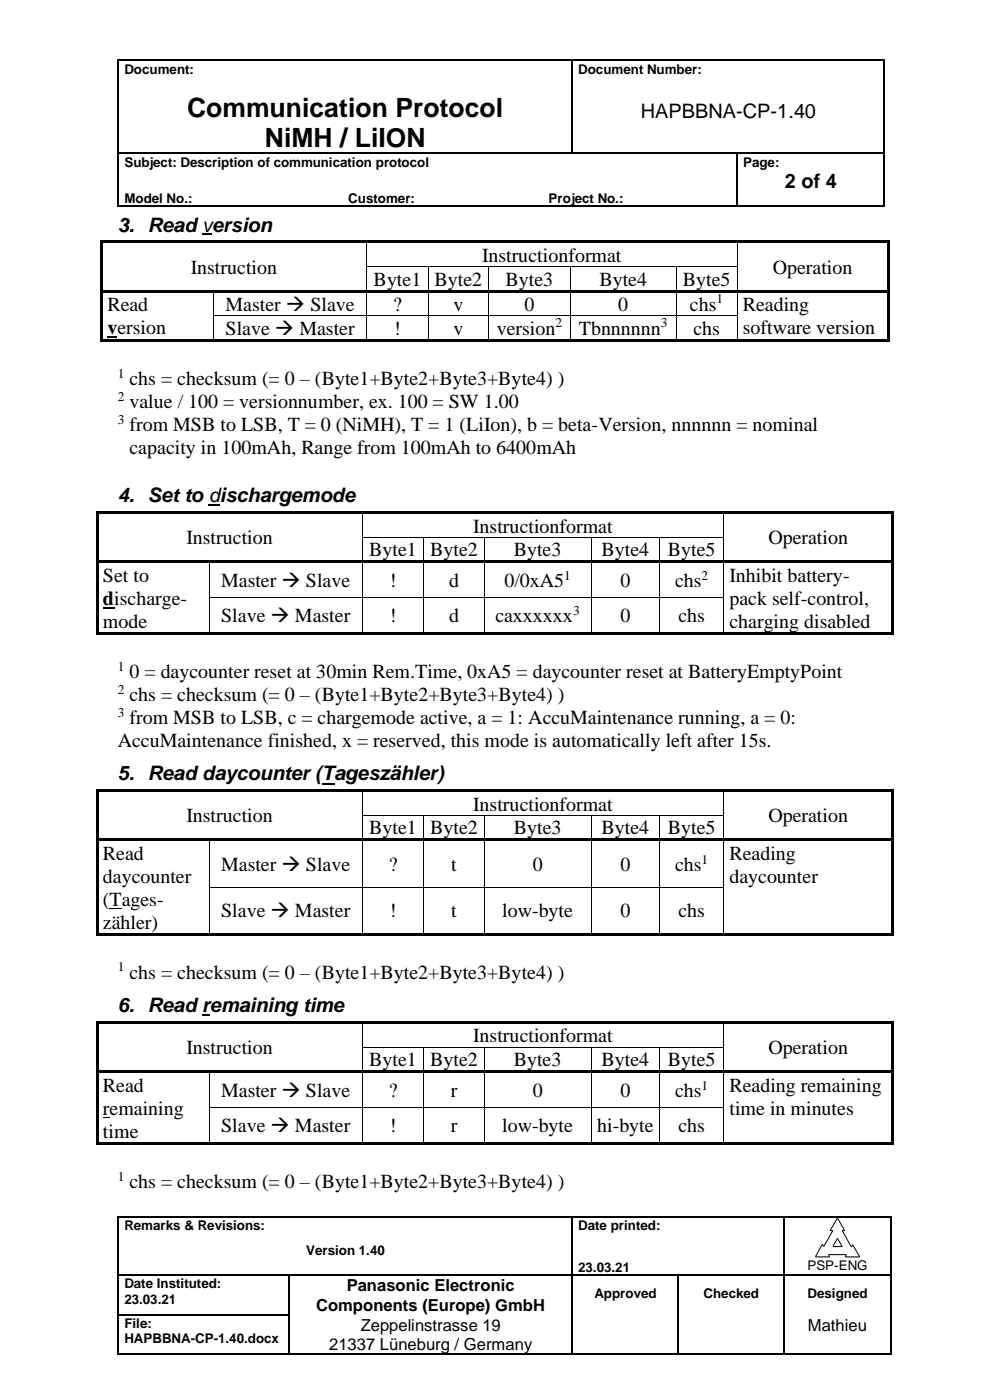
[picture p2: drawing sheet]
<svg xmlns="http://www.w3.org/2000/svg" width="210mm" height="297mm" viewBox="0 0 210 297" stroke-linecap="round" stroke-linejoin="round" font-family="sans-serif">
<g fill="#000">
<path d="M25 12.7h.2v.3h-.2z" fill-rule="evenodd"/>
<path d="M25 12.7h.2v.3h-.2z" fill-rule="evenodd"/>
<path d="M121.3 12.7h.2v.3h-.2z" fill-rule="evenodd"/>
<path d="M187.5 12.7h.2v.3h-.2z" fill-rule="evenodd"/>
<path d="M187.5 12.7h.2v.3h-.2z" fill-rule="evenodd"/>
<path d="M25 32.4h.2v.3h-.2z" fill-rule="evenodd"/>
<path d="M121.3 32.4h.2v.3h-.2z" fill-rule="evenodd"/>
<path d="M156.3 32.4h.2v.3h-.2z" fill-rule="evenodd"/>
<path d="M187.5 32.4h.2v.3h-.2z" fill-rule="evenodd"/>
<path d="M21.3 51.1h.5v.5h-.5z" fill-rule="evenodd"/>
<path d="M21.3 51.1h.5v.5h-.5z" fill-rule="evenodd"/>
<path d="M21.3 51.6h.5v4.9h-.5z" fill-rule="evenodd"/>
<path d="M21.3 56.5h.5v.1h-.5z" fill-rule="evenodd"/>
<path d="M21.8 51.1h55.9v.5h-55.9z" fill-rule="evenodd"/>
<path d="M25 43.7h.2v.2h-.2z" fill-rule="evenodd"/>
<path d="M25 43.7h.2v.2h-.2z" fill-rule="evenodd"/>
<path d="M77.7 51.6h.2z" fill-rule="evenodd"/>
<path d="M77.7 51.1h.5v.5h-.5z" fill-rule="evenodd"/>
<path d="M77.7 56.5h.2v.1h-.2z" fill-rule="evenodd"/>
<path d="M78.2 51.1h78.1v.5h-78.1z" fill-rule="evenodd"/>
<path d="M90.8 56.5h.1v.1h-.1z" fill-rule="evenodd"/>
<path d="M103.6 56.5h.1v.1h-.1z" fill-rule="evenodd"/>
<path d="M120.9 56.5h.2v.1h-.2z" fill-rule="evenodd"/>
<path d="M143.4 56.5h.2v.1h-.2z" fill-rule="evenodd"/>
<path d="M156.3 43.7h.2v.2h-.2z" fill-rule="evenodd"/>
<path d="M156.3 51.6h.1z" fill-rule="evenodd"/>
<path d="M156.3 51.1h.5v.5h-.5z" fill-rule="evenodd"/>
<path d="M156.3 56.5h.1v.1h-.1z" fill-rule="evenodd"/>
<path d="M156.8 51.1h31.4v.5h-31.4z" fill-rule="evenodd"/>
<path d="M187.5 43.7h.2v.2h-.2z" fill-rule="evenodd"/>
<path d="M187.5 43.7h.2v.2h-.2z" fill-rule="evenodd"/>
<path d="M188.2 51.1h.6v.5h-.6z" fill-rule="evenodd"/>
<path d="M188.2 51.1h.6v.5h-.6z" fill-rule="evenodd"/>
<path d="M188.2 51.6h.6v4.9h-.6z" fill-rule="evenodd"/>
<path d="M188.2 56.5h.6v.1h-.6z" fill-rule="evenodd"/>
<path d="M21.3 56.6h.5v4.9h-.5z" fill-rule="evenodd"/>
<path d="M21.3 61.5h.5v.6h-.5z" fill-rule="evenodd"/>
<path d="M21.3 62.1h.5v4.8h-.5z" fill-rule="evenodd"/>
<path d="M21.3 66.9h.5v.2h-.5z" fill-rule="evenodd"/>
<path d="M21.3 67.1h.5v4.8h-.5z" fill-rule="evenodd"/>
<path d="M21.3 71.9h.5v.5h-.5z" fill-rule="evenodd"/>
<path d="M21.3 71.9h.5v.5h-.5z" fill-rule="evenodd"/>
<path d="M21.8 61.5h23.4v.5h-23.4z" fill-rule="evenodd"/>
<path d="M21.8 71.9h23.4v.5h-23.4z" fill-rule="evenodd"/>
<path d="M45.2 62l.2 .1z" fill-rule="evenodd"/>
<path d="M45.2 61.5h.5v.5h-.5z" fill-rule="evenodd"/>
<path d="M45.2 66.9h.2v.2h-.2z" fill-rule="evenodd"/>
<path d="M45.2 71.9h.5v.5h-.5z" fill-rule="evenodd"/>
<path d="M45.7 61.5h32v.5h-32z" fill-rule="evenodd"/>
<path d="M45.7 71.9h32v.5h-32z" fill-rule="evenodd"/>
<path d="M77.7 62l.2 .1z" fill-rule="evenodd"/>
<path d="M77.7 61.5h.5v.5h-.5z" fill-rule="evenodd"/>
<path d="M77.7 66.9h.2v.2h-.2z" fill-rule="evenodd"/>
<path d="M77.7 71.9h.5v.5h-.5z" fill-rule="evenodd"/>
<path d="M78.2 61.5h12.6v.5h-12.6z" fill-rule="evenodd"/>
<path d="M78.2 71.9h12.6v.5h-12.6z" fill-rule="evenodd"/>
<path d="M90.8 62l.1 .1z" fill-rule="evenodd"/>
<path d="M90.8 61.5h.5v.5h-.5z" fill-rule="evenodd"/>
<path d="M90.8 66.9h.1v.2h-.1z" fill-rule="evenodd"/>
<path d="M90.8 71.9h.5v.5h-.5z" fill-rule="evenodd"/>
<path d="M91.3 61.5h12.3v.5h-12.3z" fill-rule="evenodd"/>
<path d="M91.3 71.9h12.3v.5h-12.3z" fill-rule="evenodd"/>
<path d="M103.6 62l.1 .1z" fill-rule="evenodd"/>
<path d="M103.6 61.5h.5v.5h-.5z" fill-rule="evenodd"/>
<path d="M103.6 66.9h.1v.2h-.1z" fill-rule="evenodd"/>
<path d="M103.6 71.9h.5v.5h-.5z" fill-rule="evenodd"/>
<path d="M104.1 61.5h16.8v.5h-16.8z" fill-rule="evenodd"/>
<path d="M104.1 71.9h16.8v.5h-16.8z" fill-rule="evenodd"/>
<path d="M120.9 62l.2 .1z" fill-rule="evenodd"/>
<path d="M120.9 61.5h.5v.5h-.5z" fill-rule="evenodd"/>
<path d="M120.9 66.9h.2v.2h-.2z" fill-rule="evenodd"/>
<path d="M120.9 71.9h.5v.5h-.5z" fill-rule="evenodd"/>
<path d="M121.4 61.5h22v.5h-22z" fill-rule="evenodd"/>
<path d="M121.4 71.9h22v.5h-22z" fill-rule="evenodd"/>
<path d="M143.4 62l.2 .1z" fill-rule="evenodd"/>
<path d="M143.4 61.5h.5v.5h-.5z" fill-rule="evenodd"/>
<path d="M143.4 66.9h.2v.2h-.2z" fill-rule="evenodd"/>
<path d="M143.4 71.9h.5v.5h-.5z" fill-rule="evenodd"/>
<path d="M143.9 61.5h12.4v.5h-12.4z" fill-rule="evenodd"/>
<path d="M143.9 71.9h12.4v.5h-12.4z" fill-rule="evenodd"/>
<path d="M156.3 62l.1 .1z" fill-rule="evenodd"/>
<path d="M156.3 61.5h.5v.5h-.5z" fill-rule="evenodd"/>
<path d="M156.3 66.9h.1v.2h-.1z" fill-rule="evenodd"/>
<path d="M156.3 71.9h.5v.5h-.5z" fill-rule="evenodd"/>
<path d="M156.8 61.5h31.4v.5h-31.4z" fill-rule="evenodd"/>
<path d="M156.8 71.9h31.4v.5h-31.4z" fill-rule="evenodd"/>
<path d="M188.2 56.6h.6v4.9h-.6z" fill-rule="evenodd"/>
<path d="M188.2 61.5h.6v.6h-.6z" fill-rule="evenodd"/>
<path d="M188.2 62.1h.6v4.8h-.6z" fill-rule="evenodd"/>
<path d="M188.2 66.9h.6v.2h-.6z" fill-rule="evenodd"/>
<path d="M188.2 67.1h.6v4.8h-.6z" fill-rule="evenodd"/>
<path d="M188.2 71.9h.6v.5h-.6z" fill-rule="evenodd"/>
<path d="M188.2 71.9h.6v.5h-.6z" fill-rule="evenodd"/>
<path d="M20.4 108.5h.5v.6h-.5z" fill-rule="evenodd"/>
<path d="M20.4 108.5h.5v.5h-.5z" fill-rule="evenodd"/>
<path d="M20.4 109.1h.5v4.8h-.5z" fill-rule="evenodd"/>
<path d="M20.4 113.9h.5v.2h-.5z" fill-rule="evenodd"/>
<path d="M20.4 114.1h.5v4.9h-.5z" fill-rule="evenodd"/>
<path d="M20.4 119h.5v.5h-.5z" fill-rule="evenodd"/>
<path d="M20.9 108.5h55.9v.5h-55.9z" fill-rule="evenodd"/>
<path d="M20.9 119h23.4v.5h-23.4z" fill-rule="evenodd"/>
<path d="M44.3 119.5h.2z" fill-rule="evenodd"/>
<path d="M44.3 119h.5v.5h-.5z" fill-rule="evenodd"/>
<path d="M44.8 119h32v.5h-32z" fill-rule="evenodd"/>
<path d="M76.8 109l.2 .1z" fill-rule="evenodd"/>
<path d="M76.8 108.5h.5v.5h-.5z" fill-rule="evenodd"/>
<path d="M76.8 113.9h.2v.2h-.2z" fill-rule="evenodd"/>
<path d="M76.8 119.5h.2z" fill-rule="evenodd"/>
<path d="M76.8 119h.5v.5h-.5z" fill-rule="evenodd"/>
<path d="M77.3 108.5h76.1v.5h-76.1z" fill-rule="evenodd"/>
<path d="M77.3 119h12.5v.5h-12.5z" fill-rule="evenodd"/>
<path d="M89.8 113.9h.2v.2h-.2z" fill-rule="evenodd"/>
<path d="M89.8 119.5h.2z" fill-rule="evenodd"/>
<path d="M89.8 119h.6v.5h-.6z" fill-rule="evenodd"/>
<path d="M90.4 119h12.2v.5h-12.2z" fill-rule="evenodd"/>
<path d="M102.6 113.9h.2v.2h-.2z" fill-rule="evenodd"/>
<path d="M102.6 119.5h.2z" fill-rule="evenodd"/>
<path d="M102.6 119h.5v.5h-.5z" fill-rule="evenodd"/>
<path d="M103.1 119h22.2v.5h-22.2z" fill-rule="evenodd"/>
<path d="M125.3 113.9h.2v.2h-.2z" fill-rule="evenodd"/>
<path d="M125.3 119.5h.2z" fill-rule="evenodd"/>
<path d="M125.3 119h.5v.5h-.5z" fill-rule="evenodd"/>
<path d="M125.8 119h14.1v.5h-14.1z" fill-rule="evenodd"/>
<path d="M139.9 113.9h.2v.2h-.2z" fill-rule="evenodd"/>
<path d="M139.9 119.5h.2z" fill-rule="evenodd"/>
<path d="M139.9 119h.5v.5h-.5z" fill-rule="evenodd"/>
<path d="M140.4 119h13v.5h-13z" fill-rule="evenodd"/>
<path d="M153.4 109l.2 .1z" fill-rule="evenodd"/>
<path d="M153.4 108.5h.5v.5h-.5z" fill-rule="evenodd"/>
<path d="M153.4 113.9h.2v.2h-.2z" fill-rule="evenodd"/>
<path d="M153.4 119.5h.2z" fill-rule="evenodd"/>
<path d="M153.4 119h.5v.5h-.5z" fill-rule="evenodd"/>
<path d="M153.9 108.5h35.3v.5h-35.3z" fill-rule="evenodd"/>
<path d="M153.9 119h35.3v.5h-35.3z" fill-rule="evenodd"/>
<path d="M189.2 108.5h.5v.6h-.5z" fill-rule="evenodd"/>
<path d="M189.2 108.5h.5v.5h-.5z" fill-rule="evenodd"/>
<path d="M189.2 109.1h.5v4.8h-.5z" fill-rule="evenodd"/>
<path d="M189.2 113.9h.5v.2h-.5z" fill-rule="evenodd"/>
<path d="M189.2 114.1h.5v4.9h-.5z" fill-rule="evenodd"/>
<path d="M189.2 119h.5v.5h-.5z" fill-rule="evenodd"/>
<path d="M20.4 119.5h.5v7.3h-.5z" fill-rule="evenodd"/>
<path d="M20.4 126.8h.5v.1h-.5z" fill-rule="evenodd"/>
<path d="M20.4 126.9h.5v7.3h-.5z" fill-rule="evenodd"/>
<path d="M20.4 134.2h.5v.5h-.5z" fill-rule="evenodd"/>
<path d="M20.4 134.2h.5v.5h-.5z" fill-rule="evenodd"/>
<path d="M20.9 134.2h23.4v.5h-23.4z" fill-rule="evenodd"/>
<path d="M44.3 126.8h.2v.1h-.2z" fill-rule="evenodd"/>
<path d="M44.3 134.2h.5v.5h-.5z" fill-rule="evenodd"/>
<path d="M44.8 134.2h32v.5h-32z" fill-rule="evenodd"/>
<path d="M76.8 126.8h.2v.1h-.2z" fill-rule="evenodd"/>
<path d="M76.8 134.2h.5v.5h-.5z" fill-rule="evenodd"/>
<path d="M77.3 134.2h12.5v.5h-12.5z" fill-rule="evenodd"/>
<path d="M89.8 126.8h.2v.1h-.2z" fill-rule="evenodd"/>
<path d="M89.8 134.2h.6v.5h-.6z" fill-rule="evenodd"/>
<path d="M90.4 134.2h12.2v.5h-12.2z" fill-rule="evenodd"/>
<path d="M102.6 126.8h.2v.1h-.2z" fill-rule="evenodd"/>
<path d="M102.6 134.2h.5v.5h-.5z" fill-rule="evenodd"/>
<path d="M103.1 134.2h22.2v.5h-22.2z" fill-rule="evenodd"/>
<path d="M125.3 126.8h.2v.1h-.2z" fill-rule="evenodd"/>
<path d="M125.3 134.2h.5v.5h-.5z" fill-rule="evenodd"/>
<path d="M125.8 134.2h14.1v.5h-14.1z" fill-rule="evenodd"/>
<path d="M139.9 126.8h.2v.1h-.2z" fill-rule="evenodd"/>
<path d="M139.9 134.2h.5v.5h-.5z" fill-rule="evenodd"/>
<path d="M140.4 134.2h13v.5h-13z" fill-rule="evenodd"/>
<path d="M153.4 126.8h.2v.1h-.2z" fill-rule="evenodd"/>
<path d="M153.4 134.2h.5v.5h-.5z" fill-rule="evenodd"/>
<path d="M153.9 134.2h35.3v.5h-35.3z" fill-rule="evenodd"/>
<path d="M189.2 119.5h.5v7.3h-.5z" fill-rule="evenodd"/>
<path d="M189.2 126.8h.5v.1h-.5z" fill-rule="evenodd"/>
<path d="M189.2 126.9h.5v7.3h-.5z" fill-rule="evenodd"/>
<path d="M189.2 134.2h.5v.5h-.5z" fill-rule="evenodd"/>
<path d="M189.2 134.2h.5v.5h-.5z" fill-rule="evenodd"/>
<path d="M20.4 167.5h.5v.5h-.5z" fill-rule="evenodd"/>
<path d="M20.4 167.5h.5v.5h-.5z" fill-rule="evenodd"/>
<path d="M20.4 168h.5v4.9h-.5z" fill-rule="evenodd"/>
<path d="M20.4 172.9h.5v.2h-.5z" fill-rule="evenodd"/>
<path d="M20.4 173.1h.5v4.9h-.5z" fill-rule="evenodd"/>
<path d="M20.4 178h.5v.5h-.5z" fill-rule="evenodd"/>
<path d="M20.9 167.5h55.9v.5h-55.9z" fill-rule="evenodd"/>
<path d="M20.9 178h23.4v.5h-23.4z" fill-rule="evenodd"/>
<path d="M44.3 178.5h.2z" fill-rule="evenodd"/>
<path d="M44.3 178h.5v.5h-.5z" fill-rule="evenodd"/>
<path d="M44.8 178h32v.5h-32z" fill-rule="evenodd"/>
<path d="M76.8 168h.2z" fill-rule="evenodd"/>
<path d="M76.8 167.5h.5v.5h-.5z" fill-rule="evenodd"/>
<path d="M76.8 172.9h.2v.2h-.2z" fill-rule="evenodd"/>
<path d="M76.8 178.5h.2z" fill-rule="evenodd"/>
<path d="M76.8 178h.5v.5h-.5z" fill-rule="evenodd"/>
<path d="M77.3 167.5h76.1v.5h-76.1z" fill-rule="evenodd"/>
<path d="M77.3 178h12.5v.5h-12.5z" fill-rule="evenodd"/>
<path d="M89.8 172.9h.2v.2h-.2z" fill-rule="evenodd"/>
<path d="M89.8 178.5h.2z" fill-rule="evenodd"/>
<path d="M89.8 178h.6v.5h-.6z" fill-rule="evenodd"/>
<path d="M90.4 178h12.2v.5h-12.2z" fill-rule="evenodd"/>
<path d="M102.6 172.9h.2v.2h-.2z" fill-rule="evenodd"/>
<path d="M102.6 178.5h.2z" fill-rule="evenodd"/>
<path d="M102.6 178h.5v.5h-.5z" fill-rule="evenodd"/>
<path d="M103.1 178h22.2v.5h-22.2z" fill-rule="evenodd"/>
<path d="M125.3 172.9h.2v.2h-.2z" fill-rule="evenodd"/>
<path d="M125.3 178.5h.2z" fill-rule="evenodd"/>
<path d="M125.3 178h.5v.5h-.5z" fill-rule="evenodd"/>
<path d="M125.8 178h14.1v.5h-14.1z" fill-rule="evenodd"/>
<path d="M139.9 172.9h.2v.2h-.2z" fill-rule="evenodd"/>
<path d="M139.9 178.5h.2z" fill-rule="evenodd"/>
<path d="M139.9 178h.5v.5h-.5z" fill-rule="evenodd"/>
<path d="M140.4 178h13v.5h-13z" fill-rule="evenodd"/>
<path d="M153.4 168h.2z" fill-rule="evenodd"/>
<path d="M153.4 167.5h.5v.5h-.5z" fill-rule="evenodd"/>
<path d="M153.4 172.9h.2v.2h-.2z" fill-rule="evenodd"/>
<path d="M153.4 178.5h.2z" fill-rule="evenodd"/>
<path d="M153.4 178h.5v.5h-.5z" fill-rule="evenodd"/>
<path d="M153.9 167.5h35.3v.5h-35.3z" fill-rule="evenodd"/>
<path d="M153.9 178h35.3v.5h-35.3z" fill-rule="evenodd"/>
<path d="M189.2 167.5h.5v.5h-.5z" fill-rule="evenodd"/>
<path d="M189.2 167.5h.5v.5h-.5z" fill-rule="evenodd"/>
<path d="M189.2 168h.5v4.9h-.5z" fill-rule="evenodd"/>
<path d="M189.2 172.9h.5v.2h-.5z" fill-rule="evenodd"/>
<path d="M189.2 173.1h.5v4.9h-.5z" fill-rule="evenodd"/>
<path d="M189.2 178h.5v.5h-.5z" fill-rule="evenodd"/>
<path d="M20.4 178.5h.5v9.6h-.5z" fill-rule="evenodd"/>
<path d="M20.4 188.1h.5v.2h-.5z" fill-rule="evenodd"/>
<path d="M20.4 188.3h.5v9.6h-.5z" fill-rule="evenodd"/>
<path d="M20.4 197.9h.5v.5h-.5z" fill-rule="evenodd"/>
<path d="M20.4 197.9h.5v.5h-.5z" fill-rule="evenodd"/>
<path d="M20.9 197.9h23.4v.5h-23.4z" fill-rule="evenodd"/>
<path d="M44.3 188.1h.2v.2h-.2z" fill-rule="evenodd"/>
<path d="M44.3 197.9h.5v.5h-.5z" fill-rule="evenodd"/>
<path d="M44.8 197.9h32v.5h-32z" fill-rule="evenodd"/>
<path d="M76.8 188.1h.2v.2h-.2z" fill-rule="evenodd"/>
<path d="M76.8 197.9h.5v.5h-.5z" fill-rule="evenodd"/>
<path d="M77.3 197.9h12.5v.5h-12.5z" fill-rule="evenodd"/>
<path d="M89.8 188.1h.2v.2h-.2z" fill-rule="evenodd"/>
<path d="M89.8 197.9h.6v.5h-.6z" fill-rule="evenodd"/>
<path d="M90.4 197.9h12.2v.5h-12.2z" fill-rule="evenodd"/>
<path d="M102.6 188.1h.2v.2h-.2z" fill-rule="evenodd"/>
<path d="M102.6 197.9h.5v.5h-.5z" fill-rule="evenodd"/>
<path d="M103.1 197.9h22.2v.5h-22.2z" fill-rule="evenodd"/>
<path d="M125.3 188.1h.2v.2h-.2z" fill-rule="evenodd"/>
<path d="M125.3 197.9h.5v.5h-.5z" fill-rule="evenodd"/>
<path d="M125.8 197.9h14.1v.5h-14.1z" fill-rule="evenodd"/>
<path d="M139.9 188.1h.2v.2h-.2z" fill-rule="evenodd"/>
<path d="M139.9 197.9h.5v.5h-.5z" fill-rule="evenodd"/>
<path d="M140.4 197.9h13v.5h-13z" fill-rule="evenodd"/>
<path d="M153.4 188.1h.2v.2h-.2z" fill-rule="evenodd"/>
<path d="M153.4 197.9h.5v.5h-.5z" fill-rule="evenodd"/>
<path d="M153.9 197.9h35.3v.5h-35.3z" fill-rule="evenodd"/>
<path d="M189.2 178.5h.5v9.6h-.5z" fill-rule="evenodd"/>
<path d="M189.2 188.1h.5v.2h-.5z" fill-rule="evenodd"/>
<path d="M189.2 188.3h.5v9.6h-.5z" fill-rule="evenodd"/>
<path d="M189.2 197.9h.5v.5h-.5z" fill-rule="evenodd"/>
<path d="M189.2 197.9h.5v.5h-.5z" fill-rule="evenodd"/>
<path d="M20.4 216.7h.5v.5h-.5z" fill-rule="evenodd"/>
<path d="M20.4 216.7h.5v.5h-.5z" fill-rule="evenodd"/>
<path d="M20.9 216.7h55.9v.5h-55.9z" fill-rule="evenodd"/>
<path d="M42.9 215.2h1.6v.4h-1.6z" fill-rule="evenodd"/>
<path d="M76.8 217.2h.2z" fill-rule="evenodd"/>
<path d="M76.8 216.7h.5v.5h-.5z" fill-rule="evenodd"/>
<path d="M77.3 216.7h76.1v.5h-76.1z" fill-rule="evenodd"/>
<path d="M153.4 217.2h.2z" fill-rule="evenodd"/>
<path d="M153.4 216.7h.5v.5h-.5z" fill-rule="evenodd"/>
<path d="M153.9 216.7h35.3v.5h-35.3z" fill-rule="evenodd"/>
<path d="M189.2 216.7h.5v.5h-.5z" fill-rule="evenodd"/>
<path d="M189.2 216.7h.5v.5h-.5z" fill-rule="evenodd"/>
<path d="M20.4 217.2h.5v4.9h-.5z" fill-rule="evenodd"/>
<path d="M20.4 222.1h.5v.1h-.5z" fill-rule="evenodd"/>
<path d="M20.4 222.2h.5v4.9h-.5z" fill-rule="evenodd"/>
<path d="M20.4 227.1h.5v.6h-.5z" fill-rule="evenodd"/>
<path d="M20.4 227.7h.5v7.2h-.5z" fill-rule="evenodd"/>
<path d="M20.4 234.9h.5v.2h-.5z" fill-rule="evenodd"/>
<path d="M20.9 227.1h23.4v.5h-23.4z" fill-rule="evenodd"/>
<path d="M21.8 237h1.4v.2h-1.4z" fill-rule="evenodd"/>
<path d="M44.3 227.6l.2 .1z" fill-rule="evenodd"/>
<path d="M44.3 227.1h.5v.5h-.5z" fill-rule="evenodd"/>
<path d="M44.3 234.9h.2v.2h-.2z" fill-rule="evenodd"/>
<path d="M44.8 227.1h32v.5h-32z" fill-rule="evenodd"/>
<path d="M76.8 222.1h.2v.1h-.2z" fill-rule="evenodd"/>
<path d="M76.8 227.6l.2 .1z" fill-rule="evenodd"/>
<path d="M76.8 227.1h.5v.5h-.5z" fill-rule="evenodd"/>
<path d="M76.8 234.9h.2v.2h-.2z" fill-rule="evenodd"/>
<path d="M77.3 227.1h12.5v.5h-12.5z" fill-rule="evenodd"/>
<path d="M89.8 222.1h.2v.1h-.2z" fill-rule="evenodd"/>
<path d="M89.8 227.6l.2 .1z" fill-rule="evenodd"/>
<path d="M89.8 227.1h.6v.5h-.6z" fill-rule="evenodd"/>
<path d="M89.8 234.9h.2v.2h-.2z" fill-rule="evenodd"/>
<path d="M90.4 227.1h12.2v.5h-12.2z" fill-rule="evenodd"/>
<path d="M102.6 222.1h.2v.1h-.2z" fill-rule="evenodd"/>
<path d="M102.6 227.6l.2 .1z" fill-rule="evenodd"/>
<path d="M102.6 227.1h.5v.5h-.5z" fill-rule="evenodd"/>
<path d="M102.6 234.9h.2v.2h-.2z" fill-rule="evenodd"/>
<path d="M103.1 227.1h22.2v.5h-22.2z" fill-rule="evenodd"/>
<path d="M125.3 222.1h.2v.1h-.2z" fill-rule="evenodd"/>
<path d="M125.3 227.6l.2 .1z" fill-rule="evenodd"/>
<path d="M125.3 227.1h.5v.5h-.5z" fill-rule="evenodd"/>
<path d="M125.3 234.9h.2v.2h-.2z" fill-rule="evenodd"/>
<path d="M125.8 227.1h14.1v.5h-14.1z" fill-rule="evenodd"/>
<path d="M139.9 222.1h.2v.1h-.2z" fill-rule="evenodd"/>
<path d="M139.9 227.6l.2 .1z" fill-rule="evenodd"/>
<path d="M139.9 227.1h.5v.5h-.5z" fill-rule="evenodd"/>
<path d="M139.9 234.9h.2v.2h-.2z" fill-rule="evenodd"/>
<path d="M140.4 227.1h13v.5h-13z" fill-rule="evenodd"/>
<path d="M153.4 222.1h.2v.1h-.2z" fill-rule="evenodd"/>
<path d="M153.4 227.6l.2 .1z" fill-rule="evenodd"/>
<path d="M153.4 227.1h.5v.5h-.5z" fill-rule="evenodd"/>
<path d="M153.4 234.9h.2v.2h-.2z" fill-rule="evenodd"/>
<path d="M153.9 227.1h35.3v.5h-35.3z" fill-rule="evenodd"/>
<path d="M189.2 217.2h.5v4.9h-.5z" fill-rule="evenodd"/>
<path d="M189.2 222.1h.5v.1h-.5z" fill-rule="evenodd"/>
<path d="M189.2 222.2h.5v4.9h-.5z" fill-rule="evenodd"/>
<path d="M189.2 227.1h.5v.6h-.5z" fill-rule="evenodd"/>
<path d="M189.2 227.7h.5v7.2h-.5z" fill-rule="evenodd"/>
<path d="M189.2 234.9h.5v.2h-.5z" fill-rule="evenodd"/>
<path d="M20.4 235.1h.5v7.2h-.5z" fill-rule="evenodd"/>
<path d="M20.4 242.3h.5v.5h-.5z" fill-rule="evenodd"/>
<path d="M20.4 242.3h.5v.5h-.5z" fill-rule="evenodd"/>
<path d="M20.9 242.3h23.4v.5h-23.4z" fill-rule="evenodd"/>
<path d="M25 258h.2v.2h-.2z" fill-rule="evenodd"/>
<path d="M25 258h.2v.2h-.2z" fill-rule="evenodd"/>
<path d="M44.3 242.3h.5v.5h-.5z" fill-rule="evenodd"/>
<path d="M44.8 242.3h32v.5h-32z" fill-rule="evenodd"/>
<path d="M76.8 242.3h.5v.5h-.5z" fill-rule="evenodd"/>
<path d="M77.3 242.3h12.5v.5h-12.5z" fill-rule="evenodd"/>
<path d="M89.8 242.3h.6v.5h-.6z" fill-rule="evenodd"/>
<path d="M90.4 242.3h12.2v.5h-12.2z" fill-rule="evenodd"/>
<path d="M102.6 242.3h.5v.5h-.5z" fill-rule="evenodd"/>
<path d="M103.1 242.3h22.2v.5h-22.2z" fill-rule="evenodd"/>
<path d="M121.3 258h.2v.2h-.2z" fill-rule="evenodd"/>
<path d="M125.3 242.3h.5v.5h-.5z" fill-rule="evenodd"/>
<path d="M125.8 242.3h14.1v.5h-14.1z" fill-rule="evenodd"/>
<path d="M139.9 242.3h.5v.5h-.5z" fill-rule="evenodd"/>
<path d="M140.4 242.3h13v.5h-13z" fill-rule="evenodd"/>
<path d="M153.4 242.3h.5v.5h-.5z" fill-rule="evenodd"/>
<path d="M153.9 242.3h35.3v.5h-35.3z" fill-rule="evenodd"/>
<path d="M166.3 258h.2v.2h-.2z" fill-rule="evenodd"/>
<path d="M188.8 258h.3v.2h-.3z" fill-rule="evenodd"/>
<path d="M188.8 258h.3v.2h-.3z" fill-rule="evenodd"/>
<path d="M189.2 235.1h.5v7.2h-.5z" fill-rule="evenodd"/>
<path d="M189.2 242.3h.5v.5h-.5z" fill-rule="evenodd"/>
<path d="M189.2 242.3h.5v.5h-.5z" fill-rule="evenodd"/>
<path d="M25 270.4h.2v.3h-.2z" fill-rule="evenodd"/>
<path d="M25 278.8h.2v.3h-.2z" fill-rule="evenodd"/>
<path d="M61.3 270.4h.2v.3h-.2z" fill-rule="evenodd"/>
<path d="M61.3 278.8h.2v.3h-.2z" fill-rule="evenodd"/>
<path d="M121.3 270.4h.2v.3h-.2z" fill-rule="evenodd"/>
<path d="M121.3 278.8h.2v.3h-.2z" fill-rule="evenodd"/>
<path d="M143.8 270.4h.2v.3h-.2z" fill-rule="evenodd"/>
<path d="M143.8 278.8h.2v.3h-.2z" fill-rule="evenodd"/>
<path d="M166.3 270.4h.2v.3h-.2z" fill-rule="evenodd"/>
<path d="M166.3 278.8h.2v.3h-.2z" fill-rule="evenodd"/>
<path d="M188.8 270.4h.3v.3h-.3z" fill-rule="evenodd"/>
<path d="M188.8 278.8h.3v.3h-.3z" fill-rule="evenodd"/>
<path d="M25 287.2h.2v.2h-.2z" fill-rule="evenodd"/>
<path d="M25 287.2h.2v.2h-.2z" fill-rule="evenodd"/>
<path d="M61.3 287.2h.2v.2h-.2z" fill-rule="evenodd"/>
<path d="M121.3 287.2h.2v.2h-.2z" fill-rule="evenodd"/>
<path d="M143.8 287.2h.2v.2h-.2z" fill-rule="evenodd"/>
<path d="M166.3 287.2h.2v.2h-.2z" fill-rule="evenodd"/>
<path d="M188.8 287.2h.3v.2h-.3z" fill-rule="evenodd"/>
<path d="M188.8 287.2h.3v.2h-.3z" fill-rule="evenodd"/>
</g>
<g fill="none" stroke="#000" stroke-width=".25">
<path d="M25.1 13v19.4M25.2 12.8h96.1M121.4 13v19.4M121.5 12.8h66M187.6 13v19.4M25.1 32.7v11M25.2 32.6h96.1M121.5 32.6h34.8M156.4 32.7v11M156.5 32.6h31M187.6 32.7v11M25.2 43.8h131.1"/>
<path d="M156.5 43.8h31M25.1 258.2v12.2M25.2 258.1h96.1M121.4 258.2v12.2M121.5 258.1h44.8M166.4 258.2v12.2M166.5 258.1h22.3M188.9 258.2v12.2M25.1 270.7v8.1M25.1 279.1v8.1M25.2 270.5h36.1M25.2 278.9h36.1"/>
<path d="M61.4 270.7v8.1M61.4 279.1v8.1M61.5 270.5h59.8M121.4 270.7v8.1M121.4 279.1v8.1M121.5 270.5h22.3M143.9 270.7v8.1M143.9 279.1v8.1M144 270.5h22.3M166.4 270.7v8.1M166.4 279.1v8.1M166.5 270.5h22.3"/>
<path d="M188.9 270.7v8.1M188.9 279.1v8.1M25.2 287.3h36.1M61.5 287.3h59.8M121.5 287.3h22.3M144 287.3h22.3M166.5 287.3h22.3"/>
</g>
<g fill="none" stroke="#000" stroke-width=".21">
<path d="M77.8 51.6v4.9M77.8 56.6v4.9M77.9 56.6h12.9M90.9 56.6v4.9M90.9 56.6h12.7M103.6 56.6v4.9M103.7 56.6h17.2M121 56.6v4.9M121.1 56.6h22.3M143.5 56.6v4.9M143.6 56.6h12.7M156.4 51.6v4.9"/>
<path d="M156.4 56.6v4.9M45.3 62.1v4.8M45.3 67.1v4.8M45.4 67h32.3M77.8 62.1v4.8M77.8 67.1v4.8M77.9 67h12.9M90.9 62.1v4.8M90.9 67.1v4.8M90.9 67h12.7M103.6 62.1v4.8M103.6 67.1v4.8"/>
<path d="M103.7 67h17.2M121 62.1v4.8M121 67.1v4.8M121.1 67h22.3M143.5 62.1v4.8M143.5 67.1v4.8M143.6 67h12.7M156.4 62.1v4.8M156.4 67.1v4.8M44.4 119.5v7.3M76.9 109.1v4.8M76.9 114.1v4.9"/>
<path d="M76.9 119.5v7.3M77 114h12.8M89.9 114.1v4.9M89.9 119.5v7.3M90 114h12.6M102.7 114.1v4.9M102.7 119.5v7.3M102.8 114h22.5M125.4 114.1v4.9M125.4 119.5v7.3M125.5 114h14.4M140 114.1v4.9"/>
<path d="M140 119.5v7.3M140.1 114h13.3M153.5 109.1v4.8M153.5 114.1v4.9M153.5 119.5v7.3M44.4 126.9v7.3M44.5 126.8h32.3M76.9 126.9v7.3M77 126.8h12.8M89.9 126.9v7.3M90 126.8h12.6M102.7 126.9v7.3"/>
<path d="M102.8 126.8h22.5M125.4 126.9v7.3M125.5 126.8h14.4M140 126.9v7.3M140.1 126.8h13.3M153.5 126.9v7.3M44.4 178.5v9.6M76.9 168v4.9M76.9 173.1v4.9M76.9 178.5v9.6M77 173h12.8M89.9 173.1v4.9"/>
<path d="M89.9 178.5v9.6M90 173h12.6M102.7 173.1v4.9M102.7 178.5v9.6M102.8 173h22.5M125.4 173.1v4.9M125.4 178.5v9.6M125.5 173h14.4M140 173.1v4.9M140 178.5v9.6M140.1 173h13.3M153.5 168v4.9"/>
<path d="M153.5 173.1v4.9M153.5 178.5v9.6M23.2 192.7h2.6M44.4 188.3v9.6M44.5 188.2h32.3M76.9 188.3v9.6M77 188.2h12.8M89.9 188.3v9.6M90 188.2h12.6M102.7 188.3v9.6M102.8 188.2h22.5M125.4 188.3v9.6"/>
<path d="M125.5 188.2h14.4M140 188.3v9.6M140.1 188.2h13.3M153.5 188.3v9.6M76.9 217.2v4.9M153.5 217.2v4.9M44.4 227.7v7.2M44.4 235.1v7.2M44.5 235h32.3M76.9 222.2v4.9M76.9 227.7v7.2M76.9 235.1v7.2"/>
<path d="M77 222.2h12.8M77 235h12.8M89.9 222.2v4.9M89.9 227.7v7.2M89.9 235.1v7.2M90 222.2h12.6M90 235h12.6M102.7 222.2v4.9M102.7 227.7v7.2M102.7 235.1v7.2M102.8 222.2h22.5M102.8 235h22.5"/>
<path d="M125.4 222.2v4.9M125.4 227.7v7.2M125.4 235.1v7.2M125.5 222.2h14.4M125.5 235h14.4M140 222.2v4.9M140 227.7v7.2M140 235.1v7.2M140.1 222.2h13.3M140.1 235h13.3M153.5 222.2v4.9M153.5 227.7v7.2"/>
<path d="M153.5 235.1v7.2M172.9 266.7h3.1l-.2-.5h3.8l-.3 .5M177.7 262.7l1 1.8h-2zM178.7 261.1l1.9 3.4M178.7 261.1h.5M179.2 261l-1.6-2.6-1.5 2.7h.6l-2 3.4-.3-.5-1.4 2.6M180.6 264.6l.3-.5 1.5 2.6h-3.1"/>
</g>
<path d="M42.9 49.7h2.1M44.3 107.2h2.4" fill="none" stroke="#000" stroke-width=".3"/>
<path d="M22.8 71.6h2.1M21.8 129h2.4M68.3 166.2h2.6" fill="none" stroke="#000" stroke-width=".42"/>
<g font-size="5.6">
<text x="39.7" y="24.8">Communication Protocol</text>
<text x="56.2" y="31.2">NiMH / LiION</text>
</g>
<g font-size="4.2">
<text x="135.9" y="25.1">HAPBBNA-CP-1.40</text>
<text x="166.5" y="39.9">2 of 4</text>
<text x="25" y="49.1">3. Read version</text>
<text x="40.5" y="58">Instruction</text>
<text x="102.3" y="55.5">Instructionformat</text>
<text x="163.9" y="58">Operation</text>
<text x="47.8" y="66">Master → Slave</text>
<text x="79.3" y="60.6">Byte1</text>
<text x="83.4" y="66">?</text>
<text x="92.2" y="60.6">Byte2</text>
<text x="96.2" y="66">v</text>
<text x="107.2" y="60.6">Byte3</text>
<text x="111.3" y="66">0</text>
<text x="127.2" y="60.6">Byte4</text>
<text x="131.1" y="66">0</text>
<text x="144.8" y="60.6">Byte5</text>
<text x="146.4" y="66">chs</text>
<text x="157.6" y="66">Reading</text>
<text x="22.8" y="66">Read</text>
<text x="22.8" y="70.9">version</text>
<text x="47.8" y="71">Slave → Master</text>
<text x="83.6" y="71">!</text>
<text x="96.2" y="71">v</text>
<text x="105.4" y="71">version</text>
<text x="122.8" y="71">Tbnnnnnn</text>
<text x="147.1" y="71">chs</text>
<text x="157.6" y="70.8">software version</text>
<text x="27.5" y="81.7">chs = checksum (= 0 – (Byte1+Byte2+Byte3+Byte4) )</text>
<text x="27.5" y="86.6">value / 100 = versionnumber, ex. 100 = SW 1.00</text>
<text x="27.5" y="91.5">from MSB to LSB, T = 0 (NiMH), T = 1 (LiIon), b = beta-Version, nnnnnn = nominal</text>
<text x="27.5" y="96.3">capacity in 100mAh, Range from 100mAh to 6400mAh</text>
<text x="25" y="106.6">4. Set to dischargemode</text>
<text x="100.4" y="113">Instructionformat</text>
<text x="39.5" y="115.5">Instruction</text>
<text x="78.3" y="118">Byte1</text>
<text x="91.2" y="118">Byte2</text>
<text x="109" y="118">Byte3</text>
<text x="127.6" y="118">Byte4</text>
<text x="141.7" y="118">Byte5</text>
<text x="163" y="115.5">Operation</text>
<text x="21.8" y="123.5">Set to</text>
<text x="46.9" y="124.6">Master → Slave</text>
<text x="82.7" y="124.6">!</text>
<text x="95.3" y="124.6">d</text>
<text x="107" y="124.6">0/0xA5</text>
<text x="131.6" y="124.6">0</text>
<text x="143.2" y="124.6">chs</text>
<text x="154.8" y="123.4">Inhibit battery-</text>
<text x="21.8" y="128.3">discharge-</text>
<text x="154.8" y="128.3">pack self-control,</text>
<text x="21.8" y="133.2">mode</text>
<text x="46.9" y="132.1">Slave → Master</text>
<text x="82.7" y="132.1">!</text>
<text x="95.3" y="132.1">d</text>
<text x="105.1" y="132.1">caxxxxxx</text>
<text x="131.6" y="132.1">0</text>
<text x="143.9" y="132.1">chs</text>
<text x="154.8" y="133.2">charging disabled</text>
<text x="27.5" y="143.9">0 = daycounter reset at 30min Rem.Time, 0xA5 = daycounter reset at BatteryEmptyPoint</text>
<text x="27.5" y="148.8">chs = checksum (= 0 – (Byte1+Byte2+Byte3+Byte4) )</text>
<text x="27.5" y="153.7">from MSB to LSB, c = chargemode active, a = 1: AccuMaintenance running, a = 0:</text>
<text x="25" y="158.5">AccuMaintenance finished, x = reserved, this mode is automatically left after 15s.</text>
<text x="25" y="165.5">5. Read daycounter (Tageszähler)</text>
<text x="100.4" y="172">Instructionformat</text>
<text x="39.5" y="174.5">Instruction</text>
<text x="78.3" y="177">Byte1</text>
<text x="91.2" y="177">Byte2</text>
<text x="109" y="177">Byte3</text>
<text x="127.6" y="177">Byte4</text>
<text x="141.7" y="177">Byte5</text>
<text x="163" y="174.5">Operation</text>
<text x="21.8" y="182.4">Read</text>
<text x="46.9" y="184.8">Master → Slave</text>
<text x="82.5" y="184.8">?</text>
<text x="95.7" y="184.8">t</text>
<text x="113" y="184.8">0</text>
<text x="131.6" y="184.8">0</text>
<text x="143.2" y="184.8">chs</text>
<text x="154.8" y="182.4">Reading</text>
<text x="21.8" y="187.3">daycounter</text>
<text x="154.8" y="187.3">daycounter</text>
<text x="21.8" y="192.2">(Tages-</text>
<text x="21.8" y="197">zähler)</text>
<text x="46.9" y="194.6">Slave → Master</text>
<text x="82.7" y="194.6">!</text>
<text x="95.7" y="194.6">t</text>
<text x="106.5" y="194.6">low-byte</text>
<text x="131.6" y="194.6">0</text>
<text x="143.9" y="194.6">chs</text>
<text x="27.5" y="207.7">chs = checksum (= 0 – (Byte1+Byte2+Byte3+Byte4) )</text>
<text x="25" y="214.7">6. Read remaining time</text>
<text x="100.4" y="221.1">Instructionformat</text>
<text x="39.5" y="223.7">Instruction</text>
<text x="78.3" y="226.2">Byte1</text>
<text x="91.2" y="226.2">Byte2</text>
<text x="109" y="226.2">Byte3</text>
<text x="127.6" y="226.2">Byte4</text>
<text x="141.7" y="226.2">Byte5</text>
<text x="163" y="223.7">Operation</text>
<text x="21.8" y="231.6">Read</text>
<text x="46.9" y="232.8">Master → Slave</text>
<text x="82.5" y="232.8">?</text>
<text x="95.6" y="232.8">r</text>
<text x="113" y="232.8">0</text>
<text x="131.6" y="232.8">0</text>
<text x="143.2" y="232.8">chs</text>
<text x="154.8" y="231.6">Reading remaining</text>
<text x="21.8" y="236.5">remaining</text>
<text x="154.8" y="236.5">time in minutes</text>
<text x="21.8" y="241.4">time</text>
<text x="46.9" y="240.2">Slave → Master</text>
<text x="82.7" y="240.2">!</text>
<text x="95.6" y="240.2">r</text>
<text x="106.5" y="240.2">low-byte</text>
<text x="126.7" y="240.2">hi-byte</text>
<text x="143.9" y="240.2">chs</text>
<text x="27.5" y="252.1">chs = checksum (= 0 – (Byte1+Byte2+Byte3+Byte4) )</text>
</g>
<g font-size="3.5">
<text x="73.6" y="274">Panasonic Electronic</text>
<text x="67.1" y="278">Components (Europe) GmbH</text>
<text x="69.8" y="286.4">21337 Lüneburg / Germany</text>
<text x="76.5" y="282.4">Zeppelinstrasse 19</text>
<text x="171.4" y="282.4">Mathieu</text>
</g>
<g font-size="2.8">
<text x="26.4" y="15.6">Document:</text>
<text x="122.7" y="15.6">Document Number:</text>
<text x="26.4" y="35.4">Subject: Description of communication protocol</text>
<text x="157.6" y="35.4">Page:</text>
<text x="26.4" y="43.1">Model No.:</text>
<text x="73.9" y="43.1">Customer:</text>
<text x="116.4" y="43.1">Project No.:</text>
<text x="152" y="64.4">1</text>
<text x="117.8" y="69.4">2</text>
<text x="140.2" y="69.4">3</text>
<text x="25" y="80.1">1</text>
<text x="25" y="85">2</text>
<text x="25" y="89.8">3</text>
<text x="119.7" y="123">1</text>
<text x="148.8" y="123">2</text>
<text x="121.6" y="130.4">3</text>
<text x="25" y="142.3">1</text>
<text x="25" y="147.2">2</text>
<text x="25" y="152">3</text>
<text x="148.8" y="183.2">1</text>
<text x="25" y="206.1">1</text>
<text x="148.8" y="231.2">1</text>
<text x="25" y="250.5">1</text>
<text x="26.4" y="260.9">Remarks &amp; Revisions:</text>
<text x="122.7" y="260.9">Date printed:</text>
<text x="64.9" y="266.2">Version 1.40</text>
<text x="122.7" y="269.8">23.03.21</text>
<text x="171.3" y="269.5">PSP-ENG</text>
<text x="26.4" y="273.3">Date Instituted:</text>
<text x="126.1" y="275.4">Approved</text>
<text x="149.2" y="275.4">Checked</text>
<text x="171.3" y="275.4">Designed</text>
<text x="26.4" y="276.6">23.03.21</text>
<text x="26.4" y="281.7">File:</text>
<text x="26.4" y="285">HAPBBNA-CP-1.40.docx</text>
</g>
</svg>
